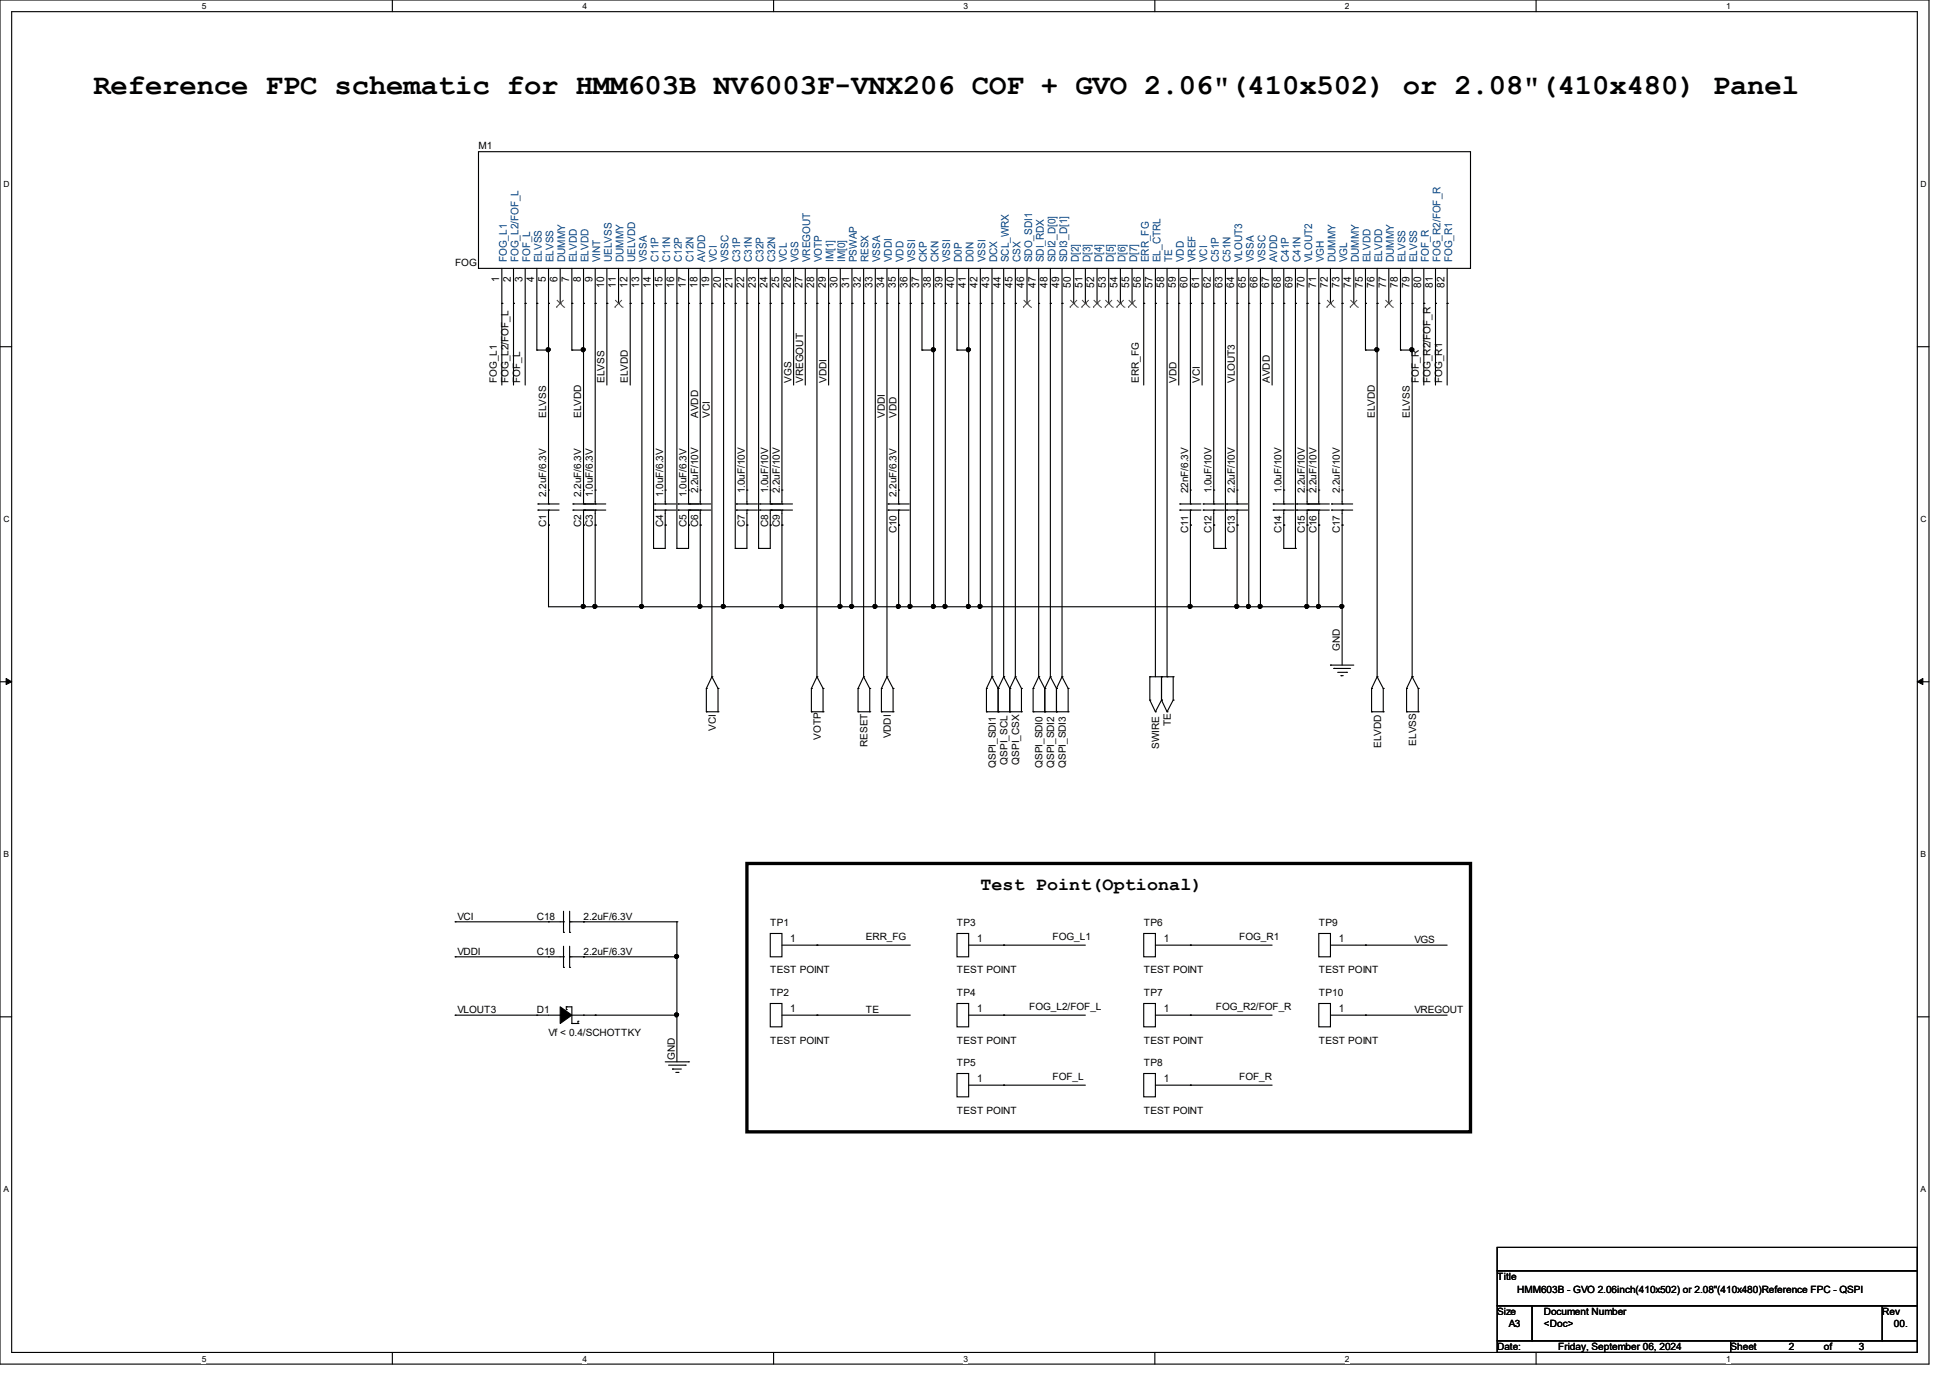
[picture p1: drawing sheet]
<svg xmlns="http://www.w3.org/2000/svg" width="297mm" height="210mm" viewBox="0 0 297 210" stroke-linecap="round" stroke-linejoin="round" font-family="sans-serif">
<path d="M0 0h293.9v207.9h-293.9zM1.8 1.8h290.3v204.3h-290.3z" fill="none" stroke="#000" stroke-width=".17"/>
<g fill="#fff">
<path d="M30.7 .3h.7v1.4h-.7z"/>
<path d="M30.7 206.3h.7v1.5h-.7z"/>
</g>
<path d="M59.8 0v1.8M59.8 206.1v1.8" fill="none" stroke="#000" stroke-width=".17"/>
<g fill="#fff">
<path d="M88.7 .3h.7v1.4h-.7z"/>
<path d="M88.7 206.3h.7v1.5h-.7z"/>
</g>
<path d="M117.9 0v1.8M117.9 206.1v1.8" fill="none" stroke="#000" stroke-width=".17"/>
<g fill="#fff">
<path d="M146.8 .3h.7v1.4h-.7z"/>
<path d="M146.8 206.3h.7v1.5h-.7z"/>
</g>
<path d="M175.9 0v1.8M175.9 206.1v1.8" fill="none" stroke="#000" stroke-width=".17"/>
<g fill="#fff">
<path d="M204.9 .3h.7v1.4h-.7z"/>
<path d="M204.9 206.3h.7v1.5h-.7z"/>
</g>
<path d="M234 0v1.8M234 206.1v1.8" fill="none" stroke="#000" stroke-width=".17"/>
<g fill="#fff">
<path d="M263 .3h.7v1.4h-.7z"/>
<path d="M263 206.3h.7v1.5h-.7z"/>
<path d="M.5 27.3h.9v1.4h-.9z"/>
<path d="M292.6 27.3h.9v1.4h-.9z"/>
<path d="M.5 78.3h.9v1.5h-.9z"/>
<path d="M292.6 78.3h.9v1.5h-.9z"/>
</g>
<path d="M0 52.8h1.8M292.1 52.8h1.8" fill="none" stroke="#000" stroke-width=".17"/>
<g fill="#fff">
<path d="M.5 129.4h.9v1.4h-.9z"/>
<path d="M292.6 129.4h.9v1.4h-.9z"/>
</g>
<path d="M0 103.9h1.8M292.1 103.9h1.8" fill="none" stroke="#000" stroke-width=".17"/>
<path d="M.9 103.4l.9 .5-.9 .4zM292.1 103.9l.8-.5v.9z" fill="#000" stroke="#000" stroke-width=".15"/>
<g fill="#fff">
<path d="M.5 180.4h.8v1.5h-.8z"/>
<path d="M292.6 180.4h.8v1.5h-.8z"/>
</g>
<g fill="none" stroke="#000" stroke-width=".17">
<path d="M72.9 23.1h151.1v17.8h-151.1zM76.5 46.2h.1M76.5 40.9v17.8M78.2 46.2h.1M78.2 40.9v17.8M80 46.2h.1M80 40.9v17.8M81.8 46.2h.1M81.8 53.3h.1M81.8 40.9v12.4M81.8 53.3h1.8M83.6 46.2h.1"/>
<path d="M83.6 53.3h.1M83.6 40.9v35.9M85.3 46.2h.1M85.3 40.9v5.3M87.1 46.2h.1M87.1 53.3h.1M87.1 40.9v12.4M87.1 53.3h1.8M88.9 46.2h.1M88.9 53.3h.1M88.9 40.9v35.9M90.7 46.2h.1"/>
<path d="M90.7 40.9v35.9M92.5 46.2h.1M92.5 40.9v17.8M94.2 46.2h.1M94.2 40.9v5.3M96 46.2h.1M96 40.9v17.8M97.8 46.2h.1M97.8 40.9v51.6M99.6 46.2h.1M99.6 40.9v42.7M101.3 46.2h.1"/>
<path d="M101.3 40.9v35.9M103.1 46.2h.1M103.1 40.9v42.7M104.9 46.2h.1M104.9 40.9v35.9M106.7 46.2h.1M106.7 40.9v35.9M108.5 46.2h.1M108.5 40.9v62.2M110.2 46.2h.1M110.2 40.9v51.6M112 46.2h.1"/>
<path d="M112 40.9v42.7M113.8 46.2h.1M113.8 40.9v35.9M115.6 46.2h.1M115.6 40.9v42.7M117.3 46.2h.1M117.3 40.9v35.9M119.1 46.2h.1M119.1 40.9v35.9M120.9 46.2h.1M120.9 40.9v17.8M122.7 46.2h.1"/>
<path d="M122.7 40.9v17.8M124.5 46.2h.1M124.5 40.9v62.2M126.2 46.2h.1M126.2 40.9v17.8M128 46.2h.1M128 40.9v51.6M129.8 46.2h.1M129.8 40.9v51.6M131.6 46.2h.1M131.6 40.9v62.2M133.3 46.2h.1"/>
<path d="M133.3 40.9v51.6M135.1 46.2h.1M135.1 40.9v62.2M136.9 46.2h.1M136.9 40.9v35.9M138.7 46.2h.1M138.7 40.9v51.6M140.5 46.2h.1M140.5 53.3h.1M140.5 40.9v12.4M140.5 53.3h1.7M142.2 46.2h.1"/>
<path d="M142.2 53.3h.1M142.2 40.9v51.6M144 46.2h.1M144 40.9v51.6M145.8 46.2h.1M145.8 53.3h.1M145.8 40.9v12.4M145.8 53.3h1.8M147.6 46.2h.1M147.6 53.3h.1M147.6 40.9v51.6M149.4 46.2h.1"/>
<path d="M149.4 40.9v51.6M151.1 46.2h.1M151.1 40.9v62.2M152.9 46.2h.1M152.9 40.9v62.2M154.7 46.2h.1M154.7 40.9v62.2M156.5 46.2h.1M156.5 40.9v5.3M158.2 46.2h.1M158.2 40.9v62.2M160 46.2h.1"/>
<path d="M160 40.9v62.2M161.8 46.2h.1M161.8 40.9v62.2M163.6 46.2h.1M163.6 40.9v5.3M165.4 46.2h.1M165.4 40.9v5.3M167.1 46.2h.1M167.1 40.9v5.3M168.9 46.2h.1M168.9 40.9v5.3M170.7 46.2h.1"/>
<path d="M170.7 40.9v5.3M172.5 46.2h.1M172.5 40.9v5.3M174.2 46.2h.1M174.2 40.9v17.8M176 46.2h.1M176 40.9v62.2M177.8 46.2h.1M177.8 40.9v62.2M179.6 46.2h.1M179.6 40.9v17.8M181.4 46.2h.1"/>
<path d="M181.4 40.9v35.9M183.1 46.2h.1M183.1 40.9v17.8M184.9 46.2h.1M184.9 40.9v35.9M186.7 46.2h.1M186.7 40.9v42.7M188.5 46.2h.1M188.5 40.9v35.9M190.2 46.2h.1M190.2 40.9v51.6M192 46.2h.1"/>
<path d="M192 40.9v51.6M193.8 46.2h.1M193.8 40.9v17.8M195.6 46.2h.1M195.6 40.9v35.9M197.4 46.2h.1M197.4 40.9v42.7M199.1 46.2h.1M199.1 40.9v35.9M200.9 46.2h.1M200.9 40.9v35.9M202.7 46.2h.1"/>
<path d="M202.7 40.9v5.3M204.5 46.2h.1M204.5 40.9v35.9M206.2 46.2h.1M206.2 40.9v5.3M208 46.2h.1M208 53.3h.1M208 40.9v12.4M208 53.3h1.8M209.8 46.2h.1M209.8 53.3h.1M209.8 40.9v62.2"/>
<path d="M211.6 46.2h.1M211.6 40.9v5.3M213.4 46.2h.1M213.4 53.3h.1M213.4 40.9v12.4M213.4 53.3h1.7M215.1 46.2h.1M215.1 53.3h.1M215.1 40.9v62.2M216.9 46.2h.1M216.9 40.9v17.8M218.7 46.2h.1"/>
<path d="M218.7 40.9v17.8M220.5 46.2h.1M220.5 40.9v17.8M82 77.7h.1M82 76.8h.1M82 77.7h3.2M82 76.8h3.2M83.6 76.8h.1M83.6 77.7h.1M83.6 74.7h.1M83.6 77.7v14.8h120.9M87.3 77.7h.1"/>
<path d="M87.3 76.8h.1M87.3 77.7h5M87.3 76.8h5M88.9 76.8h.1M88.9 77.7h.1M88.9 74.7h.1M88.9 77.7v14.8M89.1 77.7h.1M89.1 76.8h.1M90.7 76.8h.1M90.7 77.7h.1M90.7 74.7h.1"/>
<path d="M90.7 77.7v14.8M99.7 77.7h.1M99.7 76.8h.1M99.7 77.7h3.3M99.7 76.8h3.3M101.3 76.8h.1M101.3 77.7h.1M101.3 74.7h.1M101.3 77.7v5.9h-1.7M103.3 77.7h.1M103.3 76.8h.1M103.3 77.7h5"/>
<path d="M103.3 76.8h5M104.9 76.8h.1M104.9 77.7h.1M104.9 74.7h.1M104.9 77.7v5.9h-1.8M105.1 77.7h.1M105.1 76.8h.1M106.7 76.8h.1M106.7 77.7h.1M106.7 74.7h.1M106.7 77.7v14.8M112.2 77.7h.1"/>
<path d="M112.2 76.8h.1M112.2 77.7h3.2M112.2 76.8h3.2M113.8 76.8h.1M113.8 77.7h.1M113.8 74.7h.1M113.8 77.7v5.9h-1.8M115.7 77.7h.1M115.7 76.8h.1M115.7 77.7h5M115.7 76.8h5M117.3 76.8h.1"/>
<path d="M117.3 77.7h.1M117.3 74.7h.1M117.3 77.7v5.9h-1.7M117.5 77.7h.1M117.5 76.8h.1M119.1 76.8h.1M119.1 77.7h.1M119.1 74.7h.1M119.1 77.7v14.8M135.3 77.7h.1M135.3 76.8h.1M135.3 77.7h3.2"/>
<path d="M135.3 76.8h3.2M136.9 76.8h.1M136.9 77.7h.1M136.9 74.7h.1M136.9 77.7v14.8M179.7 77.7h.1M179.7 76.8h.1M179.7 77.7h3.3M179.7 76.8h3.3M181.4 76.8h.1M181.4 77.7h.1M181.4 74.7h.1"/>
<path d="M181.4 77.7v14.8M183.3 77.7h.1M183.3 76.8h.1M183.3 77.7h3.2M183.3 76.8h3.2M184.9 76.8h.1M184.9 77.7h.1M184.9 74.7h.1M184.9 77.7v5.9h1.8M186.9 77.7h.1M186.9 76.8h.1M186.9 77.7h3.2"/>
<path d="M186.9 76.8h3.2M188.5 76.8h.1M188.5 77.7h.1M188.5 74.7h.1M188.5 77.7v14.8M194 77.7h.1M194 76.8h.1M194 77.7h3.2M194 76.8h3.2M195.6 76.8h.1M195.6 77.7h.1M195.6 74.7h.1"/>
<path d="M195.6 77.7v5.9h1.8M197.5 77.7h.1M197.5 76.8h.1M197.5 77.7h5M197.5 76.8h5M199.1 76.8h.1M199.1 77.7h.1M199.1 74.7h.1M199.1 77.7v14.8M199.3 77.7h.1M199.3 76.8h.1M200.9 76.8h.1"/>
<path d="M200.9 77.7h.1M200.9 74.7h.1M200.9 77.7v14.8M202.9 77.7h.1M202.9 76.8h.1M202.9 77.7h3.2M202.9 76.8h3.2M204.5 76.8h.1M204.5 77.7h.1M204.5 74.7h.1M204.5 77.7v23.6M83.6 80h.1"/>
<path d="M88.9 80h.1M88.9 92.5h.1M90.7 80h.1M90.7 92.5h.1M97.8 92.5h.1M99.6 83.6h.1M101.3 80h.1M103.1 83.6h.1M104.9 80h.1M106.7 80h.1M106.7 92.5h.1M110.2 92.5h.1"/>
<path d="M112 83.6h.1M113.8 80h.1M115.6 83.6h.1M117.3 80h.1M119.1 80h.1M119.1 92.5h.1M128 92.5h.1M129.8 92.5h.1M133.3 92.5h.1M136.9 80h.1M136.9 92.5h.1M142.2 92.5h.1"/>
<path d="M144 92.5h.1M147.6 92.5h.1M149.4 92.5h.1M181.4 80h.1M181.4 92.5h.1M184.9 80h.1M186.7 83.6h.1M188.5 80h.1M188.5 92.5h.1M190.2 92.5h.1M192 92.5h.1M195.6 80h.1"/>
<path d="M197.4 83.6h.1M199.1 80h.1M200.9 80h.1M200.9 92.5h.1M204.5 80h.1M204.5 92.5h.1M107.6 104.9h.1M107.6 108.5h.1M107.6 104.9v3.6M107.6 108.5h1.8M108.5 103.1h.1M108.5 103.1l-.9 1.8"/>
<path d="M108.5 103.1l.9 1.8M109.4 104.9h.1M109.4 108.5h.1M109.4 104.9v3.6M123.6 104.9h.1M123.6 108.5h.1M123.6 108.5h1.8M123.6 104.9v3.6M124.5 103.1h.1M124.5 103.1l-.9 1.8M124.5 103.1l.9 1.8M125.4 104.9h.1"/>
<path d="M125.4 108.5h.1M125.4 104.9v3.6M130.7 104.9h.1M130.7 108.5h.1M130.7 108.5h1.8M130.7 104.9v3.6M131.6 103.1h.1M131.6 103.1l-.9 1.8M131.6 103.1l.9 1.8M132.5 104.9h.1M132.5 108.5h.1M132.5 104.9v3.6"/>
<path d="M134.3 104.9h.1M134.3 108.5h.1M134.3 108.5h1.8M134.3 104.9v3.6M135.1 103.1h.1M135.1 103.1l-.8 1.8M135.1 103.1l1 1.8M136.1 104.9h.1M136.1 108.5h.1M136.1 104.9v3.6M150.3 104.9h.1M150.3 108.5h.1"/>
<path d="M150.3 108.5h5.3M150.3 104.9v3.6M151.1 103.1h.1M151.1 103.1l-.8 1.8M151.1 103.1l1 1.8M152.1 104.9h.1M152.1 108.5h.1M152.1 104.9v3.6M152.9 103.1h.1M152.9 103.1l-.8 1.8M152.9 103.1l.9 1.8M153.8 104.9h.1"/>
<path d="M153.8 108.5h.1M153.8 104.9v3.6M154.7 103.1h.1M154.7 103.1l-.9 1.8M154.7 103.1l.9 1.8M155.6 104.9h.1M155.6 108.5h.1M155.6 104.9v3.6M157.4 104.9h.1M157.4 108.5h.1M157.4 108.5h5.3M157.4 104.9v3.6"/>
<path d="M158.2 103.1h.1M158.2 103.1l-.8 1.8M158.2 103.1l1 1.8M159.2 104.9h.1M159.2 108.5h.1M159.2 104.9v3.6M160 103.1h.1M160 103.1l-.8 1.8M160 103.1l1 1.8M161 104.9h.1M161 108.5h.1M161 104.9v3.6"/>
<path d="M161.8 103.1h.1M161.8 103.1l-.8 1.8M161.8 103.1l.9 1.8M162.7 104.9h.1M162.7 108.5h.1M162.7 104.9v3.6M175.2 106.7h.1M175.2 103.1h.1M175.2 106.7l.8 1.8M175.2 103.1v3.6M175.2 103.1h3.5M176 108.5h.1"/>
<path d="M177 103.1h.1M177 106.7h.1M177 103.1v3.6M177 106.7l-1 1.8M177 106.7l.8 1.8M177.8 108.5h.1M177.8 103.1h.1M178.7 103.1h.1M178.7 106.7h.1M178.7 103.1v3.6M178.7 106.7l-.9 1.8M202.7 101.3h.1"/>
<path d="M202.7 101.3h3.5M203.2 101.9h.1M203.2 101.9h2.5M203.8 102.4h1.3M204.3 103h.1M204.3 103h.3M205.1 102.4h.1M209 104.9h.1M209 108.5h.1M209 108.5h1.7M209 104.9v3.6M209.8 103.1h.1"/>
<path d="M209.8 103.1l-.8 1.8M209.8 103.1l.9 1.8M210.7 104.9h.1M210.7 108.5h.1M210.7 104.9v3.6M214.3 104.9h.1M214.3 108.5h.1M214.3 108.5h1.8M214.3 104.9v3.6M215.1 103.1h.1M215.1 103.1l-.8 1.8M215.1 103.1l1 1.8"/>
<path d="M216.1 104.9h.1M216.1 108.5h.1M216.1 104.9v3.6M85.9 138.9v3.2M86.8 138.9v3.2M0 154.9h1.8M69.3 145.8h.1M69.3 154.7h.1M69.3 140.5h.1M69.3 154.7h16M69.3 140.5h16.6M69.3 145.8h16.6"/>
<path d="M81.8 154.7h.1M83.6 140.5h.1M83.6 145.8h.1M85.3 154.7h.1M85.9 142.1h.1M85.9 140.5h.1M85.9 147.4h.1M85.9 145.8h.1M85.9 144.2v3.2M86.3 153.4h.1M86.3 153.8h.1M86.3 153.4h.8v2.6"/>
<path d="M86.3 153.4v.4M86.8 140.5h.1M86.8 142.1h.1M86.8 145.8h.1M86.8 147.4h.1M86.8 140.5h16.3M86.8 144.2v3.2M86.8 145.8h16.3M87.1 156h.1M87.1 154.7h16M87.1 156h1M88.1 156h.1"/>
<path d="M88.1 155.6h.1M88.1 155.6v.4M88.9 140.5h.1M88.9 145.8h.1M88.9 154.7h.1M90.7 154.7h.1M103.1 145.8h.1M103.1 154.7h.1M103.1 140.5h.1M103.1 140.5v21.3M117.3 152.9h1.8v3.6h-1.8zM117.3 142.2h1.8v3.6h-1.8z"/>
<path d="M119.1 154.7h19.6M119.1 144h19.6M124.5 154.7h.1M124.5 144h.1M145.8 142.2h1.8v3.6h-1.8zM145.8 152.9h1.8v3.6h-1.8zM147.6 154.7h17.8M147.6 144h17.8M152.9 144h.1M152.9 154.7h.1M174.2 152.9h1.8v3.6h-1.8zM174.2 142.2h1.8v3.6h-1.8z"/>
<path d="M176 154.7h17.8M176 144h17.8M181.4 154.7h.1M181.4 144h.1M200.9 152.9h1.8v3.6h-1.8zM200.9 142.2h1.8v3.6h-1.8zM202.7 154.7h17.8M202.7 144h17.8M208 154.7h.1M208 144h.1M292.1 154.9h1.8M101.3 161.8h3.6"/>
<path d="M101.9 162.3h2.5M102.4 162.9h.1M102.4 162.9h1.4M103 163.4h.3M103.3 163.4h.1M104.4 162.3h.1M104.9 161.8h.1M145.8 163.6h1.8v3.5h-1.8zM147.6 165.4h17.8M152.9 165.4h.1M174.2 163.6h1.8v3.5h-1.8zM176 165.4h17.8"/>
<path d="M181.4 165.4h.1M228.1 190.1h64v3.5h-64zM228.1 193.6h64v5.4h-64zM228.1 199h5.3v5.3h-5.3zM233.4 199h53.4v5.3h-53.4zM286.8 199h5.3v5.3h-5.3zM228.1 204.3h35.6v1.8h-35.6zM263.7 204.3h28.4v1.8h-28.4z"/>
</g>
<path d="M113.8 131.6h110.2v40.9h-110.2z" fill="none" stroke="#000" stroke-width=".51"/>
<g fill="none" stroke="#804000" stroke-width=".15">
<path d="M84.8 46.8h.1M84.8 45.7l1.1 1.1M85.9 45.7l-1.1 1.1M85.9 46.8h.1M93.6 46.8h.1M93.7 45.7l1.1 1.1M94.7 45.7l-1.1 1.1M94.8 46.8h.1M155.9 46.8h.1M156 45.7l1.1 1.1M157 45.7l-1.1 1.1M157.1 46.8h.1"/>
<path d="M163 46.8h.1M163.1 45.7l1.1 1.1M164.1 45.7l-1.1 1.1M164.2 46.8h.1M164.8 46.8h.1M164.8 45.7l1.1 1.1M165.9 45.7l-1.1 1.1M165.9 46.8h.1M166.5 46.8h.1M166.6 45.7l1.1 1.1M167.6 45.7l-1.1 1.1M167.7 46.8h.1"/>
<path d="M168.3 46.8h.1M168.4 45.7l1.1 1.1M169.4 45.7l-1.1 1.1M169.5 46.8h.1M170.1 46.8h.1M170.2 45.7l1.1 1.1M171.2 45.7l-1.1 1.1M171.3 46.8h.1M171.9 46.8h.1M172 45.7l1.1 1.1M173 45.7l-1.1 1.1M173.1 46.8h.1"/>
<path d="M202.1 46.8h.1M202.2 45.7l1.1 1.1M203.2 45.7l-1.1 1.1M203.3 46.8h.1M205.7 46.8h.1M205.7 45.7l1.1 1.1M206.8 45.7l-1.1 1.1M206.8 46.8h.1M211 46.8h.1M211.1 45.7l1.1 1.1M212.1 45.7l-1.1 1.1M212.2 46.8h.1"/>
</g>
<g fill="#000" stroke="#000" stroke-width=".17">
<path d="M85.3 153.4l1.8 1.3-1.8 1.3z"/>
<circle cx="83.5" cy="53.3" r=".31"/>
<circle cx="88.8" cy="53.3" r=".31"/>
<circle cx="142.2" cy="53.3" r=".31"/>
<circle cx="147.5" cy="53.3" r=".31"/>
<circle cx="209.8" cy="53.3" r=".31"/>
<circle cx="215.1" cy="53.3" r=".31"/>
<circle cx="88.8" cy="92.4" r=".31"/>
<circle cx="90.6" cy="92.4" r=".31"/>
<circle cx="97.7" cy="92.4" r=".31"/>
<circle cx="106.6" cy="92.4" r=".31"/>
<circle cx="110.2" cy="92.4" r=".31"/>
<circle cx="119.1" cy="92.4" r=".31"/>
<circle cx="128" cy="92.4" r=".31"/>
<circle cx="129.7" cy="92.4" r=".31"/>
<circle cx="133.3" cy="92.4" r=".31"/>
<circle cx="136.9" cy="92.4" r=".31"/>
<circle cx="138.6" cy="92.4" r=".31"/>
<circle cx="142.2" cy="92.4" r=".31"/>
<circle cx="144" cy="92.4" r=".31"/>
<circle cx="147.5" cy="92.4" r=".31"/>
<circle cx="149.3" cy="92.4" r=".31"/>
<circle cx="181.3" cy="92.4" r=".31"/>
<circle cx="188.4" cy="92.4" r=".31"/>
<circle cx="190.2" cy="92.4" r=".31"/>
<circle cx="192" cy="92.4" r=".31"/>
<circle cx="199.1" cy="92.4" r=".31"/>
<circle cx="200.9" cy="92.4" r=".31"/>
<circle cx="204.4" cy="92.4" r=".31"/>
<circle cx="103.1" cy="145.7" r=".31"/>
<circle cx="103.1" cy="154.6" r=".31"/>
</g>
<text font-size="4.4" x="14.2" y="14.3">Reference FPC schematic for HMM603B NV6003F-VNX206 COF + GVO 2.06&quot;(410x502) or 2.08&quot;(410x480) Panel</text>
<text font-size="2.8" x="149.4" y="135.6">Test Point(Optional)</text>
<g font-size="1.6" fill="#004080">
<text x="77.2" y="40" transform="rotate(-90 77.2 40)">FOG_L1</text>
<text x="79" y="40" transform="rotate(-90 79 40)">FOG_L2/FOF_L</text>
<text x="80.8" y="40" transform="rotate(-90 80.8 40)">FOF_L</text>
<text x="82.5" y="40" transform="rotate(-90 82.5 40)">ELVSS</text>
<text x="84.3" y="40" transform="rotate(-90 84.3 40)">ELVSS</text>
<text x="86.1" y="40" transform="rotate(-90 86.1 40)">DUMMY</text>
<text x="87.9" y="40" transform="rotate(-90 87.9 40)">ELVDD</text>
<text x="89.7" y="40" transform="rotate(-90 89.7 40)">ELVDD</text>
<text x="91.4" y="40" transform="rotate(-90 91.4 40)">VINT</text>
<text x="93.2" y="40" transform="rotate(-90 93.2 40)">UELVSS</text>
<text x="95" y="40" transform="rotate(-90 95 40)">DUMMY</text>
<text x="96.8" y="40" transform="rotate(-90 96.8 40)">UELVDD</text>
<text x="98.6" y="40" transform="rotate(-90 98.6 40)">VSSA</text>
<text x="100.3" y="40" transform="rotate(-90 100.3 40)">C11P</text>
<text x="102.1" y="40" transform="rotate(-90 102.1 40)">C11N</text>
<text x="103.9" y="40" transform="rotate(-90 103.9 40)">C12P</text>
<text x="105.7" y="40" transform="rotate(-90 105.7 40)">C12N</text>
<text x="107.4" y="40" transform="rotate(-90 107.4 40)">AVDD</text>
<text x="109.2" y="40" transform="rotate(-90 109.2 40)">VCI</text>
<text x="111" y="40" transform="rotate(-90 111 40)">VSSC</text>
<text x="112.8" y="40" transform="rotate(-90 112.8 40)">C31P</text>
<text x="114.6" y="40" transform="rotate(-90 114.6 40)">C31N</text>
<text x="116.3" y="40" transform="rotate(-90 116.3 40)">C32P</text>
<text x="118.1" y="40" transform="rotate(-90 118.1 40)">C32N</text>
<text x="119.9" y="40" transform="rotate(-90 119.9 40)">VCL</text>
<text x="121.7" y="40" transform="rotate(-90 121.7 40)">VGS</text>
<text x="123.4" y="40" transform="rotate(-90 123.4 40)">VREGOUT</text>
<text x="125.2" y="40" transform="rotate(-90 125.2 40)">VOTP</text>
<text x="127" y="40" transform="rotate(-90 127 40)">IM[1]</text>
<text x="128.8" y="40" transform="rotate(-90 128.8 40)">IM[0]</text>
<text x="130.6" y="40" transform="rotate(-90 130.6 40)">PSWAP</text>
<text x="132.3" y="40" transform="rotate(-90 132.3 40)">RESX</text>
<text x="134.1" y="40" transform="rotate(-90 134.1 40)">VSSA</text>
<text x="135.9" y="40" transform="rotate(-90 135.9 40)">VDDI</text>
<text x="137.7" y="40" transform="rotate(-90 137.7 40)">VDD</text>
<text x="139.4" y="40" transform="rotate(-90 139.4 40)">VSSI</text>
<text x="141.2" y="40" transform="rotate(-90 141.2 40)">CKP</text>
<text x="143" y="40" transform="rotate(-90 143 40)">CKN</text>
<text x="144.8" y="40" transform="rotate(-90 144.8 40)">VSSI</text>
<text x="146.6" y="40" transform="rotate(-90 146.6 40)">D0P</text>
<text x="148.3" y="40" transform="rotate(-90 148.3 40)">D0N</text>
<text x="150.1" y="40" transform="rotate(-90 150.1 40)">VSSI</text>
<text x="151.9" y="40" transform="rotate(-90 151.9 40)">DCX</text>
<text x="153.7" y="40" transform="rotate(-90 153.7 40)">SCL_WRX</text>
<text x="155.4" y="40" transform="rotate(-90 155.4 40)">CSX</text>
<text x="157.2" y="40" transform="rotate(-90 157.2 40)">SDO_SDI1</text>
<text x="159" y="40" transform="rotate(-90 159 40)">SDI_RDX</text>
<text x="160.8" y="40" transform="rotate(-90 160.8 40)">SDI2_D[0]</text>
<text x="162.6" y="40" transform="rotate(-90 162.6 40)">SDI3_D[1]</text>
<text x="164.3" y="40" transform="rotate(-90 164.3 40)">D[2]</text>
<text x="166.1" y="40" transform="rotate(-90 166.1 40)">D[3]</text>
<text x="167.9" y="40" transform="rotate(-90 167.9 40)">D[4]</text>
<text x="169.7" y="40" transform="rotate(-90 169.7 40)">D[5]</text>
<text x="171.4" y="40" transform="rotate(-90 171.4 40)">D[6]</text>
<text x="173.2" y="40" transform="rotate(-90 173.2 40)">D[7]</text>
<text x="175" y="40" transform="rotate(-90 175 40)">ERR_FG</text>
<text x="176.8" y="40" transform="rotate(-90 176.8 40)">EL_CTRL</text>
<text x="178.6" y="40" transform="rotate(-90 178.6 40)">TE</text>
<text x="180.3" y="40" transform="rotate(-90 180.3 40)">VDD</text>
<text x="182.1" y="40" transform="rotate(-90 182.1 40)">VREF</text>
<text x="183.9" y="40" transform="rotate(-90 183.9 40)">VCI</text>
<text x="185.7" y="40" transform="rotate(-90 185.7 40)">C51P</text>
<text x="187.5" y="40" transform="rotate(-90 187.5 40)">C51N</text>
<text x="189.2" y="40" transform="rotate(-90 189.2 40)">VLOUT3</text>
<text x="191" y="40" transform="rotate(-90 191 40)">VSSA</text>
<text x="192.8" y="40" transform="rotate(-90 192.8 40)">VSSC</text>
<text x="194.6" y="40" transform="rotate(-90 194.6 40)">AVDD</text>
<text x="196.3" y="40" transform="rotate(-90 196.3 40)">C41P</text>
<text x="198.1" y="40" transform="rotate(-90 198.1 40)">C41N</text>
<text x="199.9" y="40" transform="rotate(-90 199.9 40)">VLOUT2</text>
<text x="201.7" y="40" transform="rotate(-90 201.7 40)">VGH</text>
<text x="203.5" y="40" transform="rotate(-90 203.5 40)">DUMMY</text>
<text x="205.2" y="40" transform="rotate(-90 205.2 40)">VGL</text>
<text x="207" y="40" transform="rotate(-90 207 40)">DUMMY</text>
<text x="208.8" y="40" transform="rotate(-90 208.8 40)">ELVDD</text>
<text x="210.6" y="40" transform="rotate(-90 210.6 40)">ELVDD</text>
<text x="212.3" y="40" transform="rotate(-90 212.3 40)">DUMMY</text>
<text x="214.1" y="40" transform="rotate(-90 214.1 40)">ELVSS</text>
<text x="215.9" y="40" transform="rotate(-90 215.9 40)">ELVSS</text>
<text x="217.7" y="40" transform="rotate(-90 217.7 40)">FOF_R</text>
<text x="219.5" y="40" transform="rotate(-90 219.5 40)">FOG_R2/FOF_R</text>
<text x="221.2" y="40" transform="rotate(-90 221.2 40)">FOG_R1</text>
</g>
<g font-size="1.6">
<text x="76" y="43" transform="rotate(-90 76 43)">1</text>
<text x="77.8" y="43" transform="rotate(-90 77.8 43)">2</text>
<text x="79.6" y="43" transform="rotate(-90 79.6 43)">3</text>
<text x="81.4" y="43" transform="rotate(-90 81.4 43)">4</text>
<text x="83.1" y="43" transform="rotate(-90 83.1 43)">5</text>
<text x="84.9" y="43" transform="rotate(-90 84.9 43)">6</text>
<text x="86.7" y="43" transform="rotate(-90 86.7 43)">7</text>
<text x="88.5" y="43" transform="rotate(-90 88.5 43)">8</text>
<text x="90.3" y="43" transform="rotate(-90 90.3 43)">9</text>
<text x="92" y="43.9" transform="rotate(-90 92 43.9)">10</text>
<text x="93.8" y="43.9" transform="rotate(-90 93.8 43.9)">11</text>
<text x="95.6" y="43.9" transform="rotate(-90 95.6 43.9)">12</text>
<text x="97.4" y="43.9" transform="rotate(-90 97.4 43.9)">13</text>
<text x="99.1" y="43.9" transform="rotate(-90 99.1 43.9)">14</text>
<text x="100.9" y="43.9" transform="rotate(-90 100.9 43.9)">15</text>
<text x="102.7" y="43.9" transform="rotate(-90 102.7 43.9)">16</text>
<text x="104.5" y="43.9" transform="rotate(-90 104.5 43.9)">17</text>
<text x="106.3" y="43.9" transform="rotate(-90 106.3 43.9)">18</text>
<text x="108" y="43.9" transform="rotate(-90 108 43.9)">19</text>
<text x="109.8" y="43.9" transform="rotate(-90 109.8 43.9)">20</text>
<text x="111.6" y="43.9" transform="rotate(-90 111.6 43.9)">21</text>
<text x="113.4" y="43.9" transform="rotate(-90 113.4 43.9)">22</text>
<text x="115.1" y="43.9" transform="rotate(-90 115.1 43.9)">23</text>
<text x="116.9" y="43.9" transform="rotate(-90 116.9 43.9)">24</text>
<text x="118.7" y="43.9" transform="rotate(-90 118.7 43.9)">25</text>
<text x="120.5" y="43.9" transform="rotate(-90 120.5 43.9)">26</text>
<text x="122.3" y="43.9" transform="rotate(-90 122.3 43.9)">27</text>
<text x="124" y="43.9" transform="rotate(-90 124 43.9)">28</text>
<text x="125.8" y="43.9" transform="rotate(-90 125.8 43.9)">29</text>
<text x="127.6" y="43.9" transform="rotate(-90 127.6 43.9)">30</text>
<text x="129.4" y="43.9" transform="rotate(-90 129.4 43.9)">31</text>
<text x="131.1" y="43.9" transform="rotate(-90 131.1 43.9)">32</text>
<text x="132.9" y="43.9" transform="rotate(-90 132.9 43.9)">33</text>
<text x="134.7" y="43.9" transform="rotate(-90 134.7 43.9)">34</text>
<text x="136.5" y="43.9" transform="rotate(-90 136.5 43.9)">35</text>
<text x="138.3" y="43.9" transform="rotate(-90 138.3 43.9)">36</text>
<text x="140" y="43.9" transform="rotate(-90 140 43.9)">37</text>
<text x="141.8" y="43.9" transform="rotate(-90 141.8 43.9)">38</text>
<text x="143.6" y="43.9" transform="rotate(-90 143.6 43.9)">39</text>
<text x="145.4" y="43.9" transform="rotate(-90 145.4 43.9)">40</text>
<text x="147.2" y="43.9" transform="rotate(-90 147.2 43.9)">41</text>
<text x="148.9" y="43.9" transform="rotate(-90 148.9 43.9)">42</text>
<text x="150.7" y="43.9" transform="rotate(-90 150.7 43.9)">43</text>
<text x="152.5" y="43.9" transform="rotate(-90 152.5 43.9)">44</text>
<text x="154.3" y="43.9" transform="rotate(-90 154.3 43.9)">45</text>
<text x="156" y="43.9" transform="rotate(-90 156 43.9)">46</text>
<text x="157.8" y="43.9" transform="rotate(-90 157.8 43.9)">47</text>
<text x="159.6" y="43.9" transform="rotate(-90 159.6 43.9)">48</text>
<text x="161.4" y="43.9" transform="rotate(-90 161.4 43.9)">49</text>
<text x="163.2" y="43.9" transform="rotate(-90 163.2 43.9)">50</text>
<text x="164.9" y="43.9" transform="rotate(-90 164.9 43.9)">51</text>
<text x="166.7" y="43.9" transform="rotate(-90 166.7 43.9)">52</text>
<text x="168.5" y="43.9" transform="rotate(-90 168.5 43.9)">53</text>
<text x="170.3" y="43.9" transform="rotate(-90 170.3 43.9)">54</text>
<text x="172" y="43.9" transform="rotate(-90 172 43.9)">55</text>
<text x="173.8" y="43.9" transform="rotate(-90 173.8 43.9)">56</text>
<text x="175.6" y="43.9" transform="rotate(-90 175.6 43.9)">57</text>
<text x="177.4" y="43.9" transform="rotate(-90 177.4 43.9)">58</text>
<text x="179.2" y="43.9" transform="rotate(-90 179.2 43.9)">59</text>
<text x="180.9" y="43.9" transform="rotate(-90 180.9 43.9)">60</text>
<text x="182.7" y="43.9" transform="rotate(-90 182.7 43.9)">61</text>
<text x="184.5" y="43.9" transform="rotate(-90 184.5 43.9)">62</text>
<text x="186.3" y="43.9" transform="rotate(-90 186.3 43.9)">63</text>
<text x="188" y="43.9" transform="rotate(-90 188 43.9)">64</text>
<text x="189.8" y="43.9" transform="rotate(-90 189.8 43.9)">65</text>
<text x="191.6" y="43.9" transform="rotate(-90 191.6 43.9)">66</text>
<text x="193.4" y="43.9" transform="rotate(-90 193.4 43.9)">67</text>
<text x="195.2" y="43.9" transform="rotate(-90 195.2 43.9)">68</text>
<text x="196.9" y="43.9" transform="rotate(-90 196.9 43.9)">69</text>
<text x="198.7" y="43.9" transform="rotate(-90 198.7 43.9)">70</text>
<text x="200.5" y="43.9" transform="rotate(-90 200.5 43.9)">71</text>
<text x="202.3" y="43.9" transform="rotate(-90 202.3 43.9)">72</text>
<text x="204" y="43.9" transform="rotate(-90 204 43.9)">73</text>
<text x="205.8" y="43.9" transform="rotate(-90 205.8 43.9)">74</text>
<text x="207.6" y="43.9" transform="rotate(-90 207.6 43.9)">75</text>
<text x="209.4" y="43.9" transform="rotate(-90 209.4 43.9)">76</text>
<text x="211.2" y="43.9" transform="rotate(-90 211.2 43.9)">77</text>
<text x="212.9" y="43.9" transform="rotate(-90 212.9 43.9)">78</text>
<text x="214.7" y="43.9" transform="rotate(-90 214.7 43.9)">79</text>
<text x="216.5" y="43.9" transform="rotate(-90 216.5 43.9)">80</text>
<text x="218.3" y="43.9" transform="rotate(-90 218.3 43.9)">81</text>
<text x="220" y="43.9" transform="rotate(-90 220 43.9)">82</text>
<text x="120.4" y="143.6">1</text>
<text x="148.8" y="143.6">1</text>
<text x="177.3" y="143.6">1</text>
<text x="204" y="143.6">1</text>
<text x="120.4" y="154.3">1</text>
<text x="148.8" y="154.3">1</text>
<text x="177.3" y="154.3">1</text>
<text x="204" y="154.3">1</text>
<text x="148.8" y="164.9">1</text>
<text x="177.3" y="164.9">1</text>
</g>
<g font-size="1.5">
<text x="72.9" y="22.8">M1</text>
<text x="69.3" y="40.6">FOG</text>
<text x="75.7" y="58.3" transform="rotate(-90 75.7 58.3)">FOG_L1</text>
<text x="77.5" y="58.3" transform="rotate(-90 77.5 58.3)">FOG_L2/FOF_L</text>
<text x="79.2" y="58.3" transform="rotate(-90 79.2 58.3)">FOF_L</text>
<text x="92.1" y="58.3" transform="rotate(-90 92.1 58.3)">ELVSS</text>
<text x="95.7" y="58.3" transform="rotate(-90 95.7 58.3)">ELVDD</text>
<text x="120.6" y="58.3" transform="rotate(-90 120.6 58.3)">VGS</text>
<text x="122.3" y="58.3" transform="rotate(-90 122.3 58.3)">VREGOUT</text>
<text x="125.9" y="58.3" transform="rotate(-90 125.9 58.3)">VDDI</text>
<text x="173.5" y="58.3" transform="rotate(-90 173.5 58.3)">ERR_FG</text>
<text x="179.2" y="58.3" transform="rotate(-90 179.2 58.3)">VDD</text>
<text x="182.8" y="58.3" transform="rotate(-90 182.8 58.3)">VCI</text>
<text x="188.1" y="58.3" transform="rotate(-90 188.1 58.3)">VLOUT3</text>
<text x="193.5" y="58.3" transform="rotate(-90 193.5 58.3)">AVDD</text>
<text x="216.2" y="58.3" transform="rotate(-90 216.2 58.3)">FOF_R</text>
<text x="217.9" y="58.3" transform="rotate(-90 217.9 58.3)">FOG_R2/FOF_R</text>
<text x="219.7" y="58.3" transform="rotate(-90 219.7 58.3)">FOG_R1</text>
<text x="83.2" y="63.7" transform="rotate(-90 83.2 63.7)">ELVSS</text>
<text x="88.6" y="63.7" transform="rotate(-90 88.6 63.7)">ELVDD</text>
<text x="106.3" y="63.7" transform="rotate(-90 106.3 63.7)">AVDD</text>
<text x="108.1" y="63.7" transform="rotate(-90 108.1 63.7)">VCI</text>
<text x="134.8" y="63.7" transform="rotate(-90 134.8 63.7)">VDDI</text>
<text x="136.6" y="63.7" transform="rotate(-90 136.6 63.7)">VDD</text>
<text x="209.5" y="63.7" transform="rotate(-90 209.5 63.7)">ELVDD</text>
<text x="214.8" y="63.7" transform="rotate(-90 214.8 63.7)">ELVSS</text>
<text x="83.2" y="75.8" transform="rotate(-90 83.2 75.8)">2.2uF/6.3V</text>
<text x="88.6" y="75.8" transform="rotate(-90 88.6 75.8)">2.2uF/6.3V</text>
<text x="90.3" y="75.8" transform="rotate(-90 90.3 75.8)">1.0uF/6.3V</text>
<text x="101" y="75.8" transform="rotate(-90 101 75.8)">1.0uF/6.3V</text>
<text x="104.6" y="75.8" transform="rotate(-90 104.6 75.8)">1.0uF/6.3V</text>
<text x="106.3" y="75.2" transform="rotate(-90 106.3 75.2)">2.2uF/10V</text>
<text x="113.5" y="75.2" transform="rotate(-90 113.5 75.2)">1.0uF/10V</text>
<text x="117" y="75.2" transform="rotate(-90 117 75.2)">1.0uF/10V</text>
<text x="118.8" y="75.2" transform="rotate(-90 118.8 75.2)">2.2uF/10V</text>
<text x="136.6" y="75.8" transform="rotate(-90 136.6 75.8)">2.2uF/6.3V</text>
<text x="181" y="75.2" transform="rotate(-90 181 75.2)">22nF/6.3V</text>
<text x="184.6" y="75.2" transform="rotate(-90 184.6 75.2)">1.0uF/10V</text>
<text x="188.1" y="75.2" transform="rotate(-90 188.1 75.2)">2.2uF/10V</text>
<text x="195.2" y="75.2" transform="rotate(-90 195.2 75.2)">1.0uF/10V</text>
<text x="198.8" y="75.2" transform="rotate(-90 198.8 75.2)">2.2uF/10V</text>
<text x="200.6" y="75.2" transform="rotate(-90 200.6 75.2)">2.2uF/10V</text>
<text x="204.1" y="75.2" transform="rotate(-90 204.1 75.2)">2.2uF/10V</text>
<text x="83.2" y="80.3" transform="rotate(-90 83.2 80.3)">C1</text>
<text x="88.6" y="80.3" transform="rotate(-90 88.6 80.3)">C2</text>
<text x="90.3" y="80.3" transform="rotate(-90 90.3 80.3)">C3</text>
<text x="101" y="80.3" transform="rotate(-90 101 80.3)">C4</text>
<text x="104.6" y="80.3" transform="rotate(-90 104.6 80.3)">C5</text>
<text x="106.3" y="80.3" transform="rotate(-90 106.3 80.3)">C6</text>
<text x="113.5" y="80.3" transform="rotate(-90 113.5 80.3)">C7</text>
<text x="117" y="80.3" transform="rotate(-90 117 80.3)">C8</text>
<text x="118.8" y="80.3" transform="rotate(-90 118.8 80.3)">C9</text>
<text x="136.6" y="81.3" transform="rotate(-90 136.6 81.3)">C10</text>
<text x="181" y="81.3" transform="rotate(-90 181 81.3)">C11</text>
<text x="184.6" y="81.3" transform="rotate(-90 184.6 81.3)">C12</text>
<text x="188.1" y="81.3" transform="rotate(-90 188.1 81.3)">C13</text>
<text x="195.2" y="81.3" transform="rotate(-90 195.2 81.3)">C14</text>
<text x="198.8" y="81.3" transform="rotate(-90 198.8 81.3)">C15</text>
<text x="200.6" y="81.3" transform="rotate(-90 200.6 81.3)">C16</text>
<text x="204.1" y="81.3" transform="rotate(-90 204.1 81.3)">C17</text>
<text x="204.1" y="99.2" transform="rotate(-90 204.1 99.2)">GND</text>
<text x="109.1" y="111.3" transform="rotate(-90 109.1 111.3)">VCI</text>
<text x="125.1" y="112.7" transform="rotate(-90 125.1 112.7)">VOTP</text>
<text x="132.2" y="113.8" transform="rotate(-90 132.2 113.8)">RESET</text>
<text x="135.7" y="112.5" transform="rotate(-90 135.7 112.5)">VDDI</text>
<text x="178.4" y="110.6" transform="rotate(-90 178.4 110.6)">TE</text>
<text x="210.4" y="114" transform="rotate(-90 210.4 114)">ELVDD</text>
<text x="215.7" y="113.6" transform="rotate(-90 215.7 113.6)">ELVSS</text>
<text x="151.7" y="117" transform="rotate(-90 151.7 117)">QSPI_SDI1</text>
<text x="153.5" y="116.5" transform="rotate(-90 153.5 116.5)">QSPI_SCL</text>
<text x="155.3" y="116.5" transform="rotate(-90 155.3 116.5)">QSPI_CSX</text>
<text x="158.8" y="117" transform="rotate(-90 158.8 117)">QSPI_SDI0</text>
<text x="160.6" y="117" transform="rotate(-90 160.6 117)">QSPI_SDI2</text>
<text x="162.4" y="117" transform="rotate(-90 162.4 117)">QSPI_SDI3</text>
<text x="176.6" y="114.1" transform="rotate(-90 176.6 114.1)">SWIRE</text>
<text x="69.7" y="140.1">VCI</text>
<text x="81.8" y="140.1">C18</text>
<text x="88.9" y="140.1">2.2uF/6.3V</text>
<text x="117.3" y="141.1">TP1</text>
<text x="131.9" y="143.3">ERR_FG</text>
<text x="145.8" y="141.1">TP3</text>
<text x="160.4" y="143.3">FOG_L1</text>
<text x="174.2" y="141.1">TP6</text>
<text x="188.8" y="143.3">FOG_R1</text>
<text x="200.9" y="141.1">TP9</text>
<text x="215.5" y="143.7">VGS</text>
<text x="69.7" y="145.5">VDDI</text>
<text x="81.8" y="145.5">C19</text>
<text x="88.9" y="145.5">2.2uF/6.3V</text>
<text x="117.3" y="148.3">TEST POINT</text>
<text x="145.8" y="148.3">TEST POINT</text>
<text x="174.2" y="148.3">TEST POINT</text>
<text x="200.9" y="148.3">TEST POINT</text>
<text x="69.7" y="154.3">VLOUT3</text>
<text x="81.8" y="154.3">D1</text>
<text x="117.3" y="151.7">TP2</text>
<text x="131.9" y="154.3">TE</text>
<text x="145.8" y="151.7">TP4</text>
<text x="156.8" y="153.9">FOG_L2/FOF_L</text>
<text x="174.2" y="151.7">TP7</text>
<text x="185.3" y="153.9">FOG_R2/FOF_R</text>
<text x="200.9" y="151.7">TP10</text>
<text x="215.5" y="154.3">VREGOUT</text>
<text x="83.6" y="157.9">Vf &lt; 0.4/SCHOTTKY</text>
<text x="102.8" y="161.5" transform="rotate(-90 102.8 161.5)">GND</text>
<text x="117.3" y="159">TEST POINT</text>
<text x="145.8" y="159">TEST POINT</text>
<text x="174.2" y="159">TEST POINT</text>
<text x="200.9" y="159">TEST POINT</text>
<text x="145.8" y="162.4">TP5</text>
<text x="160.4" y="164.6">FOF_L</text>
<text x="174.2" y="162.4">TP8</text>
<text x="188.8" y="164.6">FOF_R</text>
<text x="145.8" y="169.7">TEST POINT</text>
<text x="174.2" y="169.7">TEST POINT</text>
<text x="228.1" y="195.1">Title</text>
<text x="231.1" y="197">HMM603B - GVO 2.06inch(410x502) or 2.08&quot;(410x480)Reference FPC - QSPI</text>
<text x="228.1" y="200.4">Size</text>
<text x="229.9" y="202.2">A3</text>
<text x="235.2" y="200.4">Document Number</text>
<text x="235.2" y="202.2">&lt;Doc&gt;</text>
<text x="286.8" y="200.4">Rev</text>
<text x="288.5" y="202.2">00.</text>
<text x="228.1" y="205.7">Date:</text>
<text x="237.4" y="205.7">Friday, September 06, 2024</text>
<text x="263.7" y="205.7">Sheet</text>
<text x="272.5" y="205.7">2</text>
<text x="277.9" y="205.7">of</text>
<text x="283.2" y="205.7">3</text>
</g>
<g font-size="1.3">
<text x="30.7" y="1.4">5</text>
<text x="88.7" y="1.4">4</text>
<text x="146.8" y="1.4">3</text>
<text x="204.9" y="1.4">2</text>
<text x="263" y="1.4">1</text>
<text x=".5" y="28.4">D</text>
<text x="292.6" y="28.4">D</text>
<text x=".5" y="79.5">C</text>
<text x="292.6" y="79.5">C</text>
<text x=".5" y="130.6">B</text>
<text x="292.6" y="130.6">B</text>
<text x=".5" y="181.6">A</text>
<text x="292.6" y="181.6">A</text>
<text x="30.7" y="207.5">5</text>
<text x="88.7" y="207.5">4</text>
<text x="146.8" y="207.5">3</text>
<text x="204.9" y="207.5">2</text>
<text x="263" y="207.5">1</text>
</g>
</svg>
